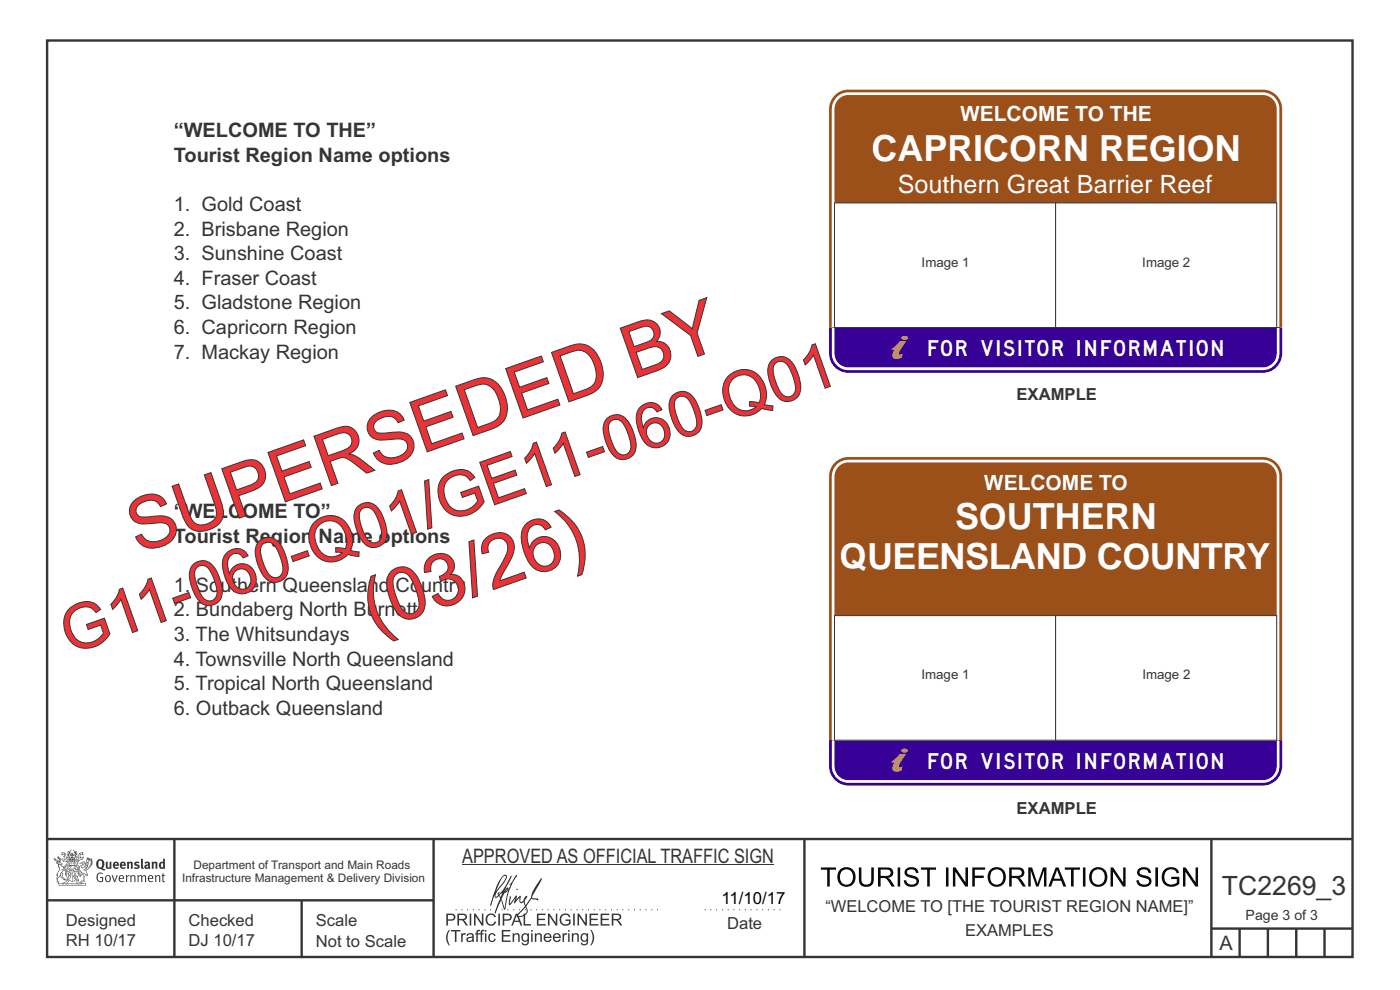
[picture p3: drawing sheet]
<svg xmlns="http://www.w3.org/2000/svg" width="297mm" height="210mm" viewBox="0 0 297 210" stroke-linecap="round" stroke-linejoin="round" font-family="sans-serif">
<g fill="none" stroke="#373435" stroke-width=".51">
<path d="M10 8.6h276.9v194.4h-276.9zM10 178h277M37 178v25M92 178v25M170.7 177.9v25M257 178v25M10 191h82M64 191v12M257 197h30M263 197v6M269 197v6M275 197v6"/>
<path d="M281 197v6"/>
</g>
<path d="M96.7 193h43.3M149.5 193h16.8" fill="none" stroke="#373435" stroke-width=".21" stroke-dasharray=".2 1" stroke-linecap="butt"/>
<path d="M98 183.5h66.2" fill="none" stroke="#373435" stroke-width=".21"/>
<g fill="#373435">
<path d="M21.1 182.6a.94 .94 0 0 0 .2 1.4 .84 .84 0 0 0 0-1.5zM20.7 182.5a.92 .92 0 0 1 1.1-.1 .92 .92 0 0 1 .3 1.2l-.3 .6 .6 .2-.1 .2-.6-.1a1.41 1.41 0 0 1-1.3-1.2z" fill-rule="evenodd"/>
<path d="M22.5 182.8h.3v1.1l.2 .1 .2-.1v-1.1h.4l.1 1.4a1.27 1.27 0 0 1-1.2-.1z" fill-rule="evenodd"/>
<path d="M24.5 183.1l-.1 .3h.4l-.1-.3zM24.1 183a.66 .66 0 0 1 .9-.1 .66 .66 0 0 1 .2 .8h-.8v.2a.42 .42 0 0 0 .7 0l.1 .2a.79 .79 0 0 1-1.1 0 .79 .79 0 0 1 0-1.1z" fill-rule="evenodd"/>
<path d="M25.9 183.1l-.1 .3h.5l-.1-.3zM25.6 183a.66 .66 0 0 1 .8-.1 .66 .66 0 0 1 .3 .8h-.9l.1 .2a.42 .42 0 0 0 .6 0l.2 .2a.79 .79 0 0 1-1.1 0 .79 .79 0 0 1 0-1.1z" fill-rule="evenodd"/>
<path d="M26.9 182.9l.4-.1v.1a.46 .46 0 0 1 .5-.1 .46 .46 0 0 1 .4 .4v1.1h-.4v-1l-.2-.2-.2 .1v1.1h-.4z" fill-rule="evenodd"/>
<path d="M28.5 183l.5-.2 .6 .1-.2 .3-.5-.1v.2a.56 .56 0 0 1 .7 .6 .56 .56 0 0 1-.8 .4l-.4-.1 .1-.3 .5 .1 .2-.1-.6-.4z" fill-rule="evenodd"/>
<path d="M29.9 182.2l.4-.1v1.8l.2 .4h-.4l-.2-.2z" fill-rule="evenodd"/>
<path d="M31.1 183.7v.3h.3v-.4zM30.6 183a.67 .67 0 0 1 .7-.2 .67 .67 0 0 1 .5 .5l.1 .8-.2 .3-.2-.2a.5 .5 0 0 1-.7 0 .5 .5 0 0 1 0-.7l.6-.1v-.3l-.6 .1z" fill-rule="evenodd"/>
<path d="M32.2 182.9l.3-.1 .1 .1a.46 .46 0 0 1 .5-.1 .46 .46 0 0 1 .3 .4v1.1h-.4v-1l-.1-.2-.3 .1v1.1h-.4z" fill-rule="evenodd"/>
<path d="M34.2 183.1v.7l.2 .2 .2-.1v-.7zM34.6 182.1l.4 .1v2.1l-.3-.1a.71 .71 0 0 1-1-.6 .71 .71 0 0 1 .9-.7z" fill-rule="evenodd"/>
<path d="M20.8 185.3l.7-.2 .3 .2-.1 .1a.69 .69 0 0 0-.9 .1 .69 .69 0 0 0-.1 .9l.3 .4 .5 .1h.2v-.7h-.4l-.1-.1h.7v.9a.96 .96 0 0 1-1.2-.1 .96 .96 0 0 1-.2-1.1z" fill-rule="evenodd"/>
<path d="M22.6 186a.57 .57 0 0 0-.1 .6 .57 .57 0 0 0 .6 .3 .7 .7 0 0 0-.2-1.1zM22.4 185.8a.69 .69 0 0 1 1.1 .6 .69 .69 0 0 1-1.1 .5 1.04 1.04 0 0 1 0-1.1z" fill-rule="evenodd"/>
<path d="M23.7 185.7l.2-.1 .4 1.3 .4-1.2h.3l-.6 1.4h-.2z" fill-rule="evenodd"/>
<path d="M25.6 185.8l-.2 .4h.7l-.2-.4zM25.3 185.8a.59 .59 0 0 1 .8-.1 .59 .59 0 0 1 .2 .7l-.9 .1a.45 .45 0 0 0 .3 .4 .45 .45 0 0 0 .5-.1l.1 .2a.74 .74 0 0 1-1-.1 .74 .74 0 0 1 0-1.1z" fill-rule="evenodd"/>
<path d="M26.7 185.7l.2-.1 .1 .3 .4-.3v.3l-.4 .2v1h-.3z" fill-rule="evenodd"/>
<path d="M27.6 185.7l.2-.1 .1 .2a.45 .45 0 0 1 .5-.2 .45 .45 0 0 1 .3 .4v1.1h-.2v-1.1l-.2-.2-.4 .2v1.1h-.2z" fill-rule="evenodd"/>
<path d="M29.1 185.7l.3-.1v.2l.4-.2 .4 .3 .3-.3a.37 .37 0 0 1 .5 .4v1.1h-.2v-1.1l-.2-.2-.4 .2v1.1h-.2v-1.1l-.2-.2-.4 .2v1.1h-.2z" fill-rule="evenodd"/>
<path d="M31.8 185.8l-.2 .4h.7l-.2-.4zM31.5 185.8a.59 .59 0 0 1 .8-.1 .59 .59 0 0 1 .2 .7l-.9 .1a.45 .45 0 0 0 .3 .4 .45 .45 0 0 0 .5-.1l.1 .2a.74 .74 0 0 1-1-.1 .74 .74 0 0 1 0-1.1z" fill-rule="evenodd"/>
<path d="M32.9 185.7l.2-.1v.2a.45 .45 0 0 1 .5-.2 .45 .45 0 0 1 .4 .4v1.1h-.2v-1.1l-.2-.2-.4 .2v1.1h-.3z" fill-rule="evenodd"/>
<path d="M34.5 185.3l.2-.1v.5h.3v.1h-.3v1v.1h.3l-.1 .2-.4-.1-.1-1.2h-.1v-.1h.1z" fill-rule="evenodd"/>
<path d="M13.2 180.9l.5 .2-.6 .2 .3-.3zM13.7 181.2l.2 .1 .1 1 .4-.5v.5h-.1l-.2 .3-.7 .1 .1-.3-.4-.1 .3-.1 .6 .2-.4-.7h.2zM13.2 180.7v.4l-.3 .2 .3 .1 .4-.2 .1 .4-.3 .2h.2l.2 .5-.4-.2-.4 .1 .5 .6 .2-.1 .8 .1-.6 .6 .2 .1 .6-.2-.1-.3 .3-.2h-.2l-.1 .5-.5 .1 .5-.7h-.5l.6-.2-.5 .1 .4-.3-.1-.6-.1-.1-.3 .5v-.2a.8 .8 0 0 0-.9-1.1z" fill-rule="evenodd"/>
<path d="M16.9 181.1l.6-.2-.3 .2 .4 .2zM16.8 181.2h.1l.1 .9 .3-.2 .4-.1-.3 .3v.2h-.4l-.3 .3-.1-.3h-.3l.1-.2-.1-.4 .4 .6 .1-.1zM16.2 181.5v.9l.4 .1h-.7l.7 .1-.2 .1h-.3l.4 .4h-.2v.4l-.5-.9 .5 1 .4-.6-.4-.2 .8-.5 .3 .1 .4-.5 .1-.2-.9 .2v-.7l.4 .2 .5-.1-.4-.2 .2-.3a.88 .88 0 0 0-1 1.2z" fill-rule="evenodd"/>
<path d="M15.5 182.9l.2 .2h-.1v.3l-.1-.3h-.1h.1z" fill-rule="evenodd"/>
<path d="M15 182.9l.3 .2h-.2v.3v-.3h-.2h.2z" fill-rule="evenodd"/>
<path d="M14.9 182.8h.9v.7l-.2 .1-.8-.1zM14.8 182.4l-.2 1.3h1.4l-.2-1.3-.1 .2h-.8z" fill-rule="evenodd"/>
<path d="M14.9 184.5v.2l.2-.1v-.1zM14.4 183.8l.2 .2-.3 .2v.5l.2 .1 .3-.1-.4-.4 .3 .2 .4-.1-.2-.4 .2-.2zM14.2 183.7h1a.5 .5 0 0 0 0 .8l-.3 .3a.47 .47 0 0 1-.6 0 .47 .47 0 0 1 0-.7l.1-.1z" fill-rule="evenodd"/>
<path d="M15.6 184.2l.1-.1a.33 .33 0 0 1 .5-.2 .33 .33 0 0 1 .1 .5l-.3-.1 .2-.2h-.4l-.1 .1 .2 .1 .1 .2h.3v.3h-.6l.1-.2-.3-.1zM15.5 184.2l-.2 .4h.3l-.1 .2h.9v-.2a.44 .44 0 0 0 0-.7 .44 .44 0 0 0-.7 .1z" fill-rule="evenodd"/>
<path d="M15.7 185.7l.4 .1zM15.9 185.2l.1 .4h-.2zM15.9 185.1l-.3 .7-.3 .2a.98 .98 0 0 1 1.1 .1z" fill-rule="evenodd"/>
<path d="M15.6 186l.3 .2v-.2h.2l-.2 .5v-.2l-.3 .1 .2-.2z" fill-rule="evenodd"/>
<path d="M15 185.3l.1 .1-.2 .3zM14.6 185.9h.4a.22 .22 0 0 1-.2 .3 .22 .22 0 0 1-.2-.3zM14.5 185.3l.2 .4zM14.5 185.8l.5 .1zM14.7 185.2l.2 .1-.1 .4zM14.4 185.2l.1 .5a.36 .36 0 0 0 0 .5 .36 .36 0 0 0 .5 0 .36 .36 0 0 0 0-.5 .41 .41 0 0 0 0-.5 .41 .41 0 0 0-.6 0z" fill-rule="evenodd"/>
<path d="M14.6 184.1l.2 .2z" fill-rule="evenodd"/>
<path d="M18.3 183.4l.1-.1-.1 .4-.4 .4z" fill-rule="evenodd"/>
<path d="M17.5 182.9l.2-.1 .2 .2-.7 .8v.3l.3 .1a1.07 1.07 0 0 0 .7-.9l.4-.3v.2a1.36 1.36 0 0 1-1 1.3 1.32 1.32 0 0 0 1.2-1.6l.5-.7-.2 .5 .3-.2-.3 .4 .4-.2-.4 .5 .4-.1-.5 .2h.4l-.4 .2h.4l-.4 .1 .1 .1h-.2l.1 .2-.3 .1a.82 .82 0 0 1-.9 .6l.3 .1 .5 .9-.3 .1-.2-.4-.4-.2 .1 1.8 .2 .1-.6 .2-.2-.2 .5-.1v-.2a2.24 2.24 0 0 0-.7-2.1l-.1-.2a.7 .7 0 0 1 .7-1l.1-.2zM16.6 184.6l.4 1.2 .2-.8 .2 .3-.4 .7-.3-.8h-.2l.2-.2zM18.5 182.2l.1 .3 .1-.2 .1 .3 .1-.3v.2l-.7 .6zM16.8 183.2l.7-.1v.2a.87 .87 0 0 0-.7 .6 .87 .87 0 0 0 .2 .9l.1 .4-.1 .5-.2-1.1-.2-.1-.2 .1 .2 .3-.2 .3 .3 .1 .2 .7h.3l.2-.6a1.61 1.61 0 0 1 .2 1.4h-.3l-.2 .3h.2l.1 .2 .2-.2h.4l-.1-.3-.1-1.5 .2 .1a.4 .4 0 0 0 .2 .3 .4 .4 0 0 0 .5 0l-.5-1 .8-.6 .1-.3h.2l-.1-.1 .4-.3h-.2l.2-.3-.1 .1 .1-.3-.1 .1 .1-.4h-.1l.1-.3-.1-.1-.1 .2-.1-.4-.3 .4v-.4l-.1 .2-.2-.3v.3l-.3-.4-.3 1.6a.58 .58 0 0 1-.8 .6l.7-.8v-.4h-.4z" fill-rule="evenodd"/>
<path d="M18.2 185.4l.2 .1z" fill-rule="evenodd"/>
<path d="M12.5 187.5h5.6v.3h-5.5zM13.5 187.4l.5-.3 .4-.4v.1l.1 .1-.3 .4zM14 186.6h.2l-.1 .2zM16.3 186.7l.3 .4 .6 .3h-.6l-.3-.2-.1-.3zM16.4 186.6h.2l-.1 .2zM12.4 187.4l.1 .5h5.7l.1-.5-.8-.1-.7-.2-.2-.2 .1-.4a.47 .47 0 0 0-.6 .3 .47 .47 0 0 0 .4 .6h-2.3a.47 .47 0 0 0 .4-.6 .47 .47 0 0 0-.6-.3l.1 .4-.3 .2-.6 .2z" fill-rule="evenodd"/>
<path d="M13.3 187.6v.1zM13.3 187.5l-.1 .3h.2z" fill-rule="evenodd"/>
<path d="M13.5 187.5l.1 .3 .1-.3v.2z" fill-rule="evenodd"/>
<path d="M13.9 187.5l.1 .3zM13.8 187.5v.3l.2-.1v-.1z" fill-rule="evenodd"/>
<path d="M14.2 187.6l.1 .1zM14.2 187.5l-.1 .3h.3z" fill-rule="evenodd"/>
<path d="M14.4 187.5h.2v.3h-.2z" fill-rule="evenodd"/>
<path d="M15.1 187.6v.1zM15.1 187.5l-.2 .3h.3z" fill-rule="evenodd"/>
<path d="M15.2 187.5h.2v.3z" fill-rule="evenodd"/>
<path d="M15.8 187.5h.2l-.1 .3z" fill-rule="evenodd"/>
<path d="M16.1 187.5l.1 .3z" fill-rule="evenodd"/>
<path d="M16.3 187.5l.1 .3zM16.3 187.5v.3l.2-.1v-.1z" fill-rule="evenodd"/>
<path d="M16.6 187.5h.2v.3h-.2z" fill-rule="evenodd"/>
<path d="M16.9 187.5l.1 .3h-.1z" fill-rule="evenodd"/>
<path d="M17.1 187.5l.1 .3z" fill-rule="evenodd"/>
<path d="M17.3 187.5l.1 .3z" fill-rule="evenodd"/>
<path d="M14.9 182.1a.71 .71 0 0 1 .9 .1zM15.6 182.2l.2 .2zM15 182.2l.3 .1zM14.8 182.3l.1 .1zM15.2 181.9h.2zM15.2 181.3h.1v.2zM15.2 181h.2v.2zM15.3 181.6l.1 .2h-.2zM15.4 181.3l.1 .2zM14.9 181.3l.2 .2h-.2zM15.6 181.3h.1v.2zM14.4 180.6l-.3 .3 .5-.2v.5l-.3-.1-.1 .6 .2-.5 .3 .9-.1 .4h1.3v-.4l.4-.9 .1 .4-.1-.6-.2 .1v-.4l.3 .2-.2-.4-.2 .3-.5-.6v.1a.41 .41 0 0 1 .3 .4 .41 .41 0 0 1-.2 .4l.2-.2a1 1 0 0 1 0 1.1l-.3-.1v-.3h.4l-.2-.2 .2-.3-.3 .1v-.4l-.3 .2-.2-.2 .1 .4-.4-.1 .1 .3-.1 .2h.4l-.1 .3-.3 .1a.93 .93 0 0 1 .1-1.1l.1 .3-.1-.4h-.1l.4-.6-.5 .5-.1-.1z" fill-rule="evenodd"/>
<path d="M12.4 183.4l.4 .1 .6 .5v.3a.83 .83 0 0 1 .6 1.1v-.2a.8 .8 0 0 0-1-.8l.4 .2-.6 .7-.1 .5a.95 .95 0 0 0-.3 1.3l-.2-.1a.77 .77 0 0 1 .2-1.1l-.1-.5-.2 .1 .3-.5a1.31 1.31 0 0 0 0-1.6zM13 185.3h.2v.8l.5 .4-.2-.1a.68 .68 0 0 1-.6-.8zM12.1 183a.68 .68 0 0 1 1 .3l-.5 .1-.2-.3zM11.4 182.1a1.19 1.19 0 0 0 .9 .8h-.5l.5 .4 .1 .6a.9 .9 0 0 1-.2 1.2l-.3 .5h.3v.2a1.04 1.04 0 0 0-.1 1.2l.1 .3 .3-.1v-.1a.8 .8 0 0 1 .2-1.1l.1-.3a.89 .89 0 0 0 1.1 .9l-.7-.6 .2-.8-.3-.1 .4-.5 .4 .3v.8a1.01 1.01 0 0 0-.2-1.4l.3-.5-.4 .3a.41 .41 0 0 1 .4-.5h-.1l-.5 .2-.5-.3 .3-.1a.5 .5 0 0 0-.5-.5l.3-.3-.3 .1 .2-.4v-.2l-.2 .3v-.6l-.1 .4-.2-.6v.3l-.3-.2 .3 .3-.3-.1a.62 .62 0 0 1 .5 .9l-.1-.4v.4l-.3-.1v-.4l-.1 .3-.1-.3-.2 .2v-.5l-.1 .3-.1-.4v.4z" fill-rule="evenodd"/>
<path d="M12.6 183.1l.1-.1 .2 .2z" fill-rule="evenodd"/>
<path d="M14 183.6h2.7v1l-.1-.9h-2.6v1.2h2.6v-.3v.6v-.2h-1.2v2a2.13 2.13 0 0 0 1.3-1.8 1.69 1.69 0 0 1-1.6 1.8l-.6-.4-.4-.6-.1-1.2v.6l.4 .8 .9 .8v-2h-1.2z" fill-rule="evenodd"/>
<circle cx="17.7" cy="182.9" r=".08"/>
</g>
<path d="M94.7 193.8h.9a.77 .77 0 0 1 1 .7 .77 .77 0 0 1-.9 .8h-.7v1h-.3zM95 194.1v.9h.7a.47 .47 0 0 0 .6-.4 .47 .47 0 0 0-.6-.5zM97 193.8h1.2a.7 .7 0 0 1 .9 .6 .7 .7 0 0 1-.7 .8l.9 1.1h-.5l-.3-.5a.9 .9 0 0 0-1.1-.6v1.1h-.4zM97.4 194.1v.8h.7a.44 .44 0 0 0 .6-.3 .44 .44 0 0 0-.5-.5zM99.6 193.8h.4v2.5h-.4zM100.6 193.8h.3l1.3 2v-2h.4v2.5h-.4l-1.3-2v2h-.3zM103.4 194a1.1 1.1 0 0 1 1.8 .5l-.3 .1a.82 .82 0 0 0-1.1-.5 .82 .82 0 0 0-.4 1.2 .78 .78 0 0 0 .7 .8 .78 .78 0 0 0 .8-.7l.3 .1a1.17 1.17 0 0 1-1.4 .8 1.17 1.17 0 0 1-.8-1.5zM105.7 193.8h.4v2.5h-.4zM106.6 193.8h1a.77 .77 0 0 1 1 .7 .77 .77 0 0 1-1 .8h-.6v1h-.4zM107 194.1v.9h.6a.47 .47 0 0 0 .6-.4 .47 .47 0 0 0-.6-.5zM109.4 193.8h.4l1 2.5h-.4l-.3-.7h-1l-.3 .7h-.3zM109.6 194.1l-.4 1.2h.8zM111.1 193.8h.3v2.2h1.2v.3h-1.5zM113.9 193.8h1.8v.3h-1.5v.8h1.4v.3h-1.4v.8h1.6v.3h-1.9zM116.2 193.8h.4l1.3 2v-2h.3v2.5h-.3l-1.3-2v2h-.4zM119.1 194a1.15 1.15 0 0 1 1.9 .5l-.3 .1a.91 .91 0 0 0-1.3-.4 .91 .91 0 0 0-.3 1.3 .98 .98 0 0 0 1.6 .3v-.5h-.7v-.3h1v1a1.37 1.37 0 0 1-1.9 0 1.37 1.37 0 0 1 0-2zM121.6 193.8h.3v2.5h-.3zM122.5 193.8h.4l1.3 2v-2h.3v2.5h-.3l-1.4-2v2h-.3zM125.1 193.8h1.8v.3h-1.5v.8h1.4v.3h-1.4v.8h1.6v.3h-1.9zM127.4 193.8h1.9v.3h-1.5v.8h1.4v.3h-1.4v.8h1.5v.3h-1.9zM129.8 193.8h1.1a.7 .7 0 0 1 .9 .6 .7 .7 0 0 1-.7 .8l.9 1.1h-.4l-.3-.5a.9 .9 0 0 0-1.2-.6v1.1h-.3zM130.1 194.1v.8h.7a.44 .44 0 0 0 .6-.3 .44 .44 0 0 0-.5-.5zM95.2 197.2h.3l-.4 .7a2.89 2.89 0 0 0 .4 2.6h-.3a2.55 2.55 0 0 1 0-3.3zM95.7 197.3h2v.3h-.9v2.2h-.3v-2.2h-.8zM97.8 198h.3v.2l.2-.2h.4h.1l-.1 .3a.41 .41 0 0 0-.5 .1 .41 .41 0 0 0 0 .4v1h-.4zM99.1 198.2a.83 .83 0 0 1 1.1-.2 .83 .83 0 0 1 .3 1l.1 .8h-.3l-.1-.2a.66 .66 0 0 1-.9 .3 .66 .66 0 0 1-.3-.9l1.2-.4a.46 .46 0 0 0-.4-.4 .46 .46 0 0 0-.5 .3h-.3zM99.3 199.1a.32 .32 0 0 0 0 .4 .32 .32 0 0 0 .5 .1l.3-.3 .1-.4zM101.1 197.4l.7-.1v.2l-.4 .2v.3h.3v.2h-.3v1.6h-.3v-1.6h-.3v-.2h.3zM102.1 197.4l.7-.1-.1 .2-.4 .2v.3h.3v.2h-.3v1.6h-.3v-1.6h-.3v-.2h.3zM102.9 197.3h.3v.3h-.3zM102.9 198h.3v1.8h-.3zM103.8 198.1a.78 .78 0 0 1 1.3 .4l-.3 .1a.5 .5 0 0 0-.6-.4 .5 .5 0 0 0-.3 .7 .5 .5 0 0 0 .3 .7 .5 .5 0 0 0 .7-.5l.3 .1a.85 .85 0 0 1-1.2 .6 .85 .85 0 0 1-.4-1.3zM106.4 197.3h1.9v.3h-1.5v.7h1.4v.3h-1.4v.9h1.5v.3h-1.9zM108.8 198h.2v.2a.65 .65 0 0 1 .8-.3 .65 .65 0 0 1 .4 .8v1.1h-.3v-1.1a.45 .45 0 0 0-.5-.5 .45 .45 0 0 0-.3 .6v1h-.3zM110.9 198.1l.5-.2 .5 .3v-.2h.3v1.6a.8 .8 0 0 1-.6 .9 .8 .8 0 0 1-.9-.5h.3a.52 .52 0 0 0 .6 .2 .52 .52 0 0 0 .3-.6 .88 .88 0 0 1-1.2-.3 .88 .88 0 0 1 .2-1.2zM111.1 198.4a.6 .6 0 0 0-.1 .8 .6 .6 0 0 0 .9 0 .61 .61 0 0 0-.1-.7 .61 .61 0 0 0-.7-.1zM112.7 197.3h.3v.3h-.3zM112.7 198h.3v1.8h-.3zM113.5 198h.2v.2a.65 .65 0 0 1 .8-.3 .65 .65 0 0 1 .4 .8v1.1h-.3v-1.1a.45 .45 0 0 0-.5-.5 .45 .45 0 0 0-.3 .6v1h-.3zM115.6 198.2a.85 .85 0 0 1 1-.2 .85 .85 0 0 1 .4 1h-1.4a.53 .53 0 0 0 .4 .6 .53 .53 0 0 0 .7-.4l.3 .1a.91 .91 0 0 1-1.3 .4 .91 .91 0 0 1-.3-1.3zM115.8 198.3l-.1 .4h1l-.4-.5zM117.5 198.2a.85 .85 0 0 1 1-.2 .85 .85 0 0 1 .5 1h-1.4a.53 .53 0 0 0 .4 .6 .53 .53 0 0 0 .6-.4l.4 .1a.91 .91 0 0 1-1.3 .4 .91 .91 0 0 1-.3-1.3zM117.8 198.3l-.2 .4h1l-.3-.5zM119.3 198h.3v.2l.2-.2h.4h.1l-.1 .3a.41 .41 0 0 0-.5 .1 .41 .41 0 0 0 0 .4v1h-.4zM120.5 197.3h.3v.3h-.3zM120.5 198h.3v1.8h-.3zM121.3 198h.3v.2a.65 .65 0 0 1 .8-.3 .65 .65 0 0 1 .4 .8v1.1h-.3v-1.1a.45 .45 0 0 0-.5-.5 .45 .45 0 0 0-.4 .6v1h-.3zM123.4 198.1l.5-.2 .6 .3v-.2h.3v1.6a.8 .8 0 0 1-.6 .9 .8 .8 0 0 1-1-.5h.3a.52 .52 0 0 0 .7 .2 .52 .52 0 0 0 .2-.6 .88 .88 0 0 1-1.1-.3 .88 .88 0 0 1 .1-1.2zM123.6 198.4a.6 .6 0 0 0-.1 .8 .6 .6 0 0 0 .9 0 .61 .61 0 0 0 0-.7 .61 .61 0 0 0-.8-.1zM125.2 197.2h.2a2.55 2.55 0 0 1 0 3.3h-.2a2.92 2.92 0 0 0 0-3.3z" fill="#373435"/>
<g fill="#252726">
<path d="M107.5 188.7l.2-.2-.5 .6zM106.3 189.5l.2 .1-.3 .7-.2-.4zM106.8 185.9l.5-.1a9.3 9.3 0 0 1-2 3.2l-.1 .2 1-2.5zM106.5 186a14.7 14.7 0 0 0-2.2 4.9l-.3 1.1 .1 .2 .8-2.4a.42 .42 0 0 0 .2 .7 .42 .42 0 0 0 .6-.3l.1-.2 .3 .5-1.1 3.2h.2l1.1-2.8 .6 1.9 .2 .2 .2-.5a13.5 13.5 0 0 1 2-6.2l.4-.6-.1-.1-1.6 2.1 .4-.1a14.9 14.9 0 0 0-1.3 5.1l-.4-1.2a1.39 1.39 0 0 1 .2-1.8l.1-.2a.92 .92 0 0 0 .8-1.2 .75 .75 0 0 0-.8 .7l-.1 .2 1.6-3.4-.1-.1-.4 .8a10.5 10.5 0 0 1-2.2 3.2l.2-.4a.32 .32 0 0 0-.4 .2 .32 .32 0 0 0 .1 .4l-.5 .3a3.2 3.2 0 0 1 1.1-2.2l.5-.6a2.49 2.49 0 0 0 .7-1.7l-.4-.2z" fill-rule="evenodd"/>
<path d="M111.5 192.4a1.15 1.15 0 0 1 .1 1.3 1.15 1.15 0 0 1-1.2 .6h-.6zM108.1 190.1l-.2 1.7 .2 .2 1.2-1.5-.2 1.1 1.1-1.2a.94 .94 0 0 0 .4 1.2l.5-.3 .3 .9-1.2 1.3a.98 .98 0 0 0-.5 1 1.9 1.9 0 0 0 2.3-1.3l-.1-.3a1.02 1.02 0 0 1 .2-1.4l.6-.9 1.5 .3-.2-.5v.3l-1.1-.2v-.3l2-3.5 .1-.3-.2-.1-1.8 2.7a6.6 6.6 0 0 1-1.5 3l-.1-.2a1.01 1.01 0 0 1 .4-1.4v-.3l-.2-.1-.4 .4-.1 .6-.6 .4-.1-.4 .1-.9-.2-.1-.9 .9 .3-.9-.2-.1-1.4 1.8 .3-1.4v-.2z" fill-rule="evenodd"/>
<path d="M109.6 188.5l.3 .3h-.3z" fill-rule="evenodd"/>
</g>
<path d="M174.1 184h3.2v.5h-1.3v3.6h-.5v-3.6h-1.4zM178.2 184.5a2.05 2.05 0 0 1 3.2 .7 2.05 2.05 0 0 1-1.6 2.9 2.1 2.1 0 0 1-2.1-1.2 2.1 2.1 0 0 1 .5-2.4zM178.6 184.8a1.66 1.66 0 0 0-.4 1.8 1.66 1.66 0 0 0 1.7 1 1.68 1.68 0 0 0 1.1-1.7 1.68 1.68 0 0 0-1.4-1.5zM182.2 184h.5v2.3a1.08 1.08 0 0 0 1.1 1.4 1.08 1.08 0 0 0 1-1.4v-2.3h.6v2.3a1.6 1.6 0 0 1-1.6 1.8 1.6 1.6 0 0 1-1.6-1.8zM186.3 184h1.8a1.12 1.12 0 0 1 1.4 .9 1.12 1.12 0 0 1-1.1 1.3l.6 .5 .8 1.4h-.6l-.6-.9a1.35 1.35 0 0 0-1.2-.9h-.6v1.8h-.5zM186.8 184.5v1.3h1.2a.7 .7 0 0 0 .9-.6 .7 .7 0 0 0-.8-.7zM190.4 184h.6v4.1h-.6zM192.2 184.3a1.59 1.59 0 0 1 2.6 .8l-.5 .1a1.01 1.01 0 0 0-.9-.8 1.01 1.01 0 0 0-1 .6l.3 .5a3 3 0 0 1 2.2 1 1.33 1.33 0 0 1-1.8 1.6 1.38 1.38 0 0 1-1.4-1.3l.5-.1a1.16 1.16 0 0 0 1 .9 1.16 1.16 0 0 0 1.2-.6 1.1 1.1 0 0 0-1.2-.8 1.14 1.14 0 0 1-1.1-.6 1.14 1.14 0 0 1 .1-1.3zM195.4 184h3.2v.5h-1.4v3.6h-.5v-3.6h-1.3zM241.5 184.3a1.59 1.59 0 0 1 2.7 .8l-.5 .1a1.01 1.01 0 0 0-.9-.8 1.01 1.01 0 0 0-1.1 .6l.4 .5a3 3 0 0 1 2.1 1 1.33 1.33 0 0 1-1.8 1.6 1.38 1.38 0 0 1-1.3-1.3l.5-.1a1.16 1.16 0 0 0 1 .9 1.16 1.16 0 0 0 1.2-.6 1.1 1.1 0 0 0-1.2-.8 1.14 1.14 0 0 1-1.2-.6 1.14 1.14 0 0 1 .1-1.3zM245.1 184h.5v4.1h-.5zM247 184.5a1.88 1.88 0 0 1 3.1 .6l-.5 .2a1.42 1.42 0 0 0-1.8-.8 1.42 1.42 0 0 0-.8 1.9 1.57 1.57 0 0 0 2.7 .8v-.7h-1.2v-.5h1.7v1.5a2.18 2.18 0 0 1-3.1 .1 2.18 2.18 0 0 1-.1-3.1zM251 184h.5l2.1 3.2v-3.2h.6v4.1h-.6l-2.1-3.2v3.2h-.5zM200.7 184h.5v4.1h-.5zM202.2 184h.5l2.1 3.2v-3.2h.5v4.1h-.5l-2.1-3.2v3.2h-.5zM206.3 184h2.7v.5h-2.2v1.2h1.9v.5h-1.9v1.9h-.5zM210.1 184.5a2.05 2.05 0 0 1 3.2 .7 2.05 2.05 0 0 1-1.6 2.9 2.1 2.1 0 0 1-2.1-1.2 2.1 2.1 0 0 1 .5-2.4zM210.5 184.8a1.66 1.66 0 0 0-.4 1.8 1.66 1.66 0 0 0 1.6 1 1.68 1.68 0 0 0 1.1-1.7 1.68 1.68 0 0 0-1.3-1.5zM214.1 184h1.8a1.12 1.12 0 0 1 1.4 .9 1.12 1.12 0 0 1-1.1 1.3l.6 .5 .8 1.4h-.6l-.6-.9a1.35 1.35 0 0 0-1.2-.9h-.6v1.8h-.5zM214.6 184.5v1.3h1.2a.7 .7 0 0 0 .9-.6 .7 .7 0 0 0-.8-.7zM218.1 184h.8l1.2 3.5 1.2-3.5h.7v4.1h-.5v-3.4l-1.2 3.4h-.5l-1.1-3.5v3.5h-.6zM224 184h.5l1.7 4.1h-.6l-.5-1.3h-1.7l-.4 1.3h-.6zM224.2 184.4l-.6 2h1.3zM225.9 184h3.2v.5h-1.3v3.6h-.6v-3.6h-1.3zM229.7 184h.6v4.1h-.6zM231.6 184.5a2.05 2.05 0 0 1 3.2 .7 2.05 2.05 0 0 1-1.6 2.9 2.1 2.1 0 0 1-2.1-1.2 2.1 2.1 0 0 1 .5-2.4zM232 184.8a1.66 1.66 0 0 0-.3 1.8 1.66 1.66 0 0 0 1.6 1 1.68 1.68 0 0 0 1.1-1.7 1.68 1.68 0 0 0-1.4-1.5zM235.6 184h.5l2.2 3.2v-3.2h.5v4.1h-.6l-2.1-3.2v3.2h-.5z" fill="#000"/>
<path d="M177.3 20a4 4 0 0 1 2.7-1h87.9a4.1 4.1 0 0 1 4.1 4.1v46.4h-96.1v-46.4a4.1 4.1 0 0 1 1.4-3.1z" fill-rule="evenodd" fill="#9b5019"/>
<path d="M175.9 69.5h96.1v5.5a4.1 4.1 0 0 1-4.1 4.1h-87.9a4.1 4.1 0 0 1-4.1-4.1zM176.5 69.5h94.9v5.5a3.5 3.5 0 0 1-3.5 3.5h-87.9a3.5 3.5 0 0 1-3.5-3.5zM177 69.5h93.8v5.5a2.96 2.96 0 0 1-2.9 2.9h-87.9a2.95 2.95 0 0 1-3-2.9z" fill-rule="evenodd" fill="#370097"/>
<path d="M177.5 20.6a3.5 3.5 0 0 1 2.5-1h87.9a3.5 3.5 0 0 1 3.5 3.5v46.3l-94.9 .1v-46.4a3.5 3.5 0 0 1 1-2.5zM178.1 20.8l1.2-.6h.7h87.9a2.95 2.95 0 0 1 2.9 2.9v46.3l-93.8 .1v-46.4a2.97 2.97 0 0 1 1.1-2.3z" fill-rule="evenodd" fill="#fefefe"/>
<path d="M189.1 74.1l1.8-1.7h1.3l-1.1 1.7a.93 .93 0 0 0-.3 1.1l.7-.1-.3 .8-.7 .2a.87 .87 0 0 1-1-.2 .87 .87 0 0 1 0-1.1l.2-.6zM191.3 71.5a.89 .89 0 0 1 1.3 .2 .81 .81 0 0 1-1.4 0z" fill-rule="evenodd" fill="#fad716"/>
<g fill="#fff" stroke="#373435" stroke-width=".21">
<path d="M177 43h46.9v26.5h-46.9z" fill-rule="evenodd"/>
<path d="M223.9 43h46.9v26.5h-46.9z" fill-rule="evenodd"/>
</g>
<path d="M177.3 97.9a4 4 0 0 1 2.7-1h87.9a4.1 4.1 0 0 1 4.1 4.2v55.9h-96.1v-55.9a4.1 4.1 0 0 1 1.4-3.2z" fill-rule="evenodd" fill="#9b5019"/>
<path d="M175.9 157h96.1v5.5a4.1 4.1 0 0 1-4.1 4.1h-87.9a4.1 4.1 0 0 1-4.1-4.1zM176.5 157h94.9v5.5a3.5 3.5 0 0 1-3.5 3.6h-87.9a3.5 3.5 0 0 1-3.5-3.6zM177 157h93.8v5.5a2.96 2.96 0 0 1-2.9 3h-87.9a2.95 2.95 0 0 1-3-3z" fill-rule="evenodd" fill="#370097"/>
<path d="M177.5 98.6a3.5 3.5 0 0 1 2.5-1.1h87.9a3.5 3.5 0 0 1 3.5 3.6v55.9h-94.9v-55.9a3.5 3.5 0 0 1 1-2.5zM178.1 98.7l1.2-.5 .7-.1h87.9a2.95 2.95 0 0 1 2.9 3v55.9h-93.8v-55.9a2.97 2.97 0 0 1 1.1-2.4z" fill-rule="evenodd" fill="#fefefe"/>
<path d="M189.1 161.6l1.8-1.7h1.3l-1.1 1.7a.93 .93 0 0 0-.3 1.2l.7-.2-.3 .8-.7 .3a.87 .87 0 0 1-1-.3 .87 .87 0 0 1 0-1.1l.2-.6zM191.3 159a.89 .89 0 0 1 1.3 .2 .81 .81 0 0 1-1.4 0z" fill-rule="evenodd" fill="#fad716"/>
<g fill="#fff" stroke="#373435" stroke-width=".21">
<path d="M177 130.6h46.9v26.4h-46.9z" fill-rule="evenodd"/>
<path d="M223.9 130.6h46.9v26.4h-46.9z" fill-rule="evenodd"/>
</g>
<g font-size="15.5" fill="#ed3237">
<text x="29.3" y="117.5" transform="rotate(-19 29.3 117.5)">SUPERSEDED BY</text>
<text x="79" y="134.1" transform="rotate(-19 79 134.1)">(03/26)</text>
</g>
<text font-size="13.3" fill="#ed3237" x="14.8" y="138.9" transform="rotate(-19 14.8 138.9)">G11-060-Q01/GE11-060-Q01</text>
<g font-size="7.6" fill="#fefefe">
<text x="184.9" y="34.1">CAPRICORN REGION</text>
<text x="202.6" y="112.3">SOUTHERN</text>
<text x="178.1" y="120.7">QUEENSLAND COUNTRY</text>
</g>
<text font-size="5.6" fill="#373435" x="259.2" y="189.8">TC2269_3</text>
<text font-size="5.3" fill="#fefefe" x="190.5" y="41">Southern Great Barrier Reef</text>
<g font-size="4.4" fill="#fefefe">
<text x="203.7" y="25.6">WELCOME TO THE</text>
<text x="208.7" y="103.9">WELCOME TO</text>
</g>
<g font-size="4.2" fill="#373435">
<text x="36.9" y="29.1">“WELCOME TO THE”</text>
<text x="36.9" y="34.3">Tourist Region Name options</text>
<text x="36.9" y="44.8">1. Gold Coast</text>
<text x="36.9" y="50">2. Brisbane Region</text>
<text x="36.9" y="55.2">3. Sunshine Coast</text>
<text x="36.9" y="60.4">4. Fraser Coast</text>
<text x="36.9" y="65.6">5. Gladstone Region</text>
<text x="36.9" y="70.9">6. Capricorn Region</text>
<text x="36.9" y="76.1">7. Mackay Region</text>
<text x="36.9" y="109.9">“WELCOME TO”</text>
<text x="36.9" y="115.1">Tourist Region Name options</text>
<text x="36.9" y="125.5">1. Southern Queensland Country</text>
<text x="36.9" y="130.7">2. Bundaberg North Burnett</text>
<text x="36.9" y="136">3. The Whitsundays</text>
<text x="36.9" y="141.2">4. Townsville North Queensland</text>
<text x="36.9" y="146.4">5. Tropical North Queensland</text>
<text x="36.9" y="151.6">6. Outback Queensland</text>
<text x="98" y="183">APPROVED AS OFFICIAL TRAFFIC SIGN</text>
<text x="258.7" y="201.6">A</text>
</g>
<text font-size="3.6" x="153" y="191.8">11/10/17</text>
<g font-size="3.5" fill="#373435">
<text x="215.7" y="84.9">EXAMPLE</text>
<text x="215.7" y="172.6">EXAMPLE</text>
<text x="14" y="196.4">Designed</text>
<text x="40" y="196.4">Checked</text>
<text x="67" y="196.4">Scale</text>
<text x="154.2" y="197">Date</text>
<text x="175.1" y="193.5">“WELCOME TO [THE TOURIST REGION NAME]”</text>
<text x="14" y="200.8">RH 10/17</text>
<text x="40" y="200.8">DJ 10/17</text>
<text x="67" y="200.8">Not to Scale</text>
<text x="204.7" y="198.5">EXAMPLES</text>
</g>
<g font-size="3.4" fill="#fefefe">
<text x="197" y="75.6">FOR VISITOR INFORMATION</text>
<text x="197" y="163.1">FOR VISITOR INFORMATION</text>
</g>
<text font-size="3" fill="#373435" x="264.2" y="195.1">Page 3 of 3</text>
<g font-size="2.8" fill="#373435">
<text x="195.5" y="56.6">Image 1</text>
<text x="242.3" y="56.6">Image 2</text>
<text x="195.5" y="143.9">Image 1</text>
<text x="242.3" y="143.9">Image 2</text>
</g>
<g font-size="2.5" fill="#373435">
<text x="41.1" y="184.3">Department of Transport and Main Roads</text>
<text x="38.6" y="187.1">Infrastructure Management &amp; Delivery Division</text>
</g>
</svg>
